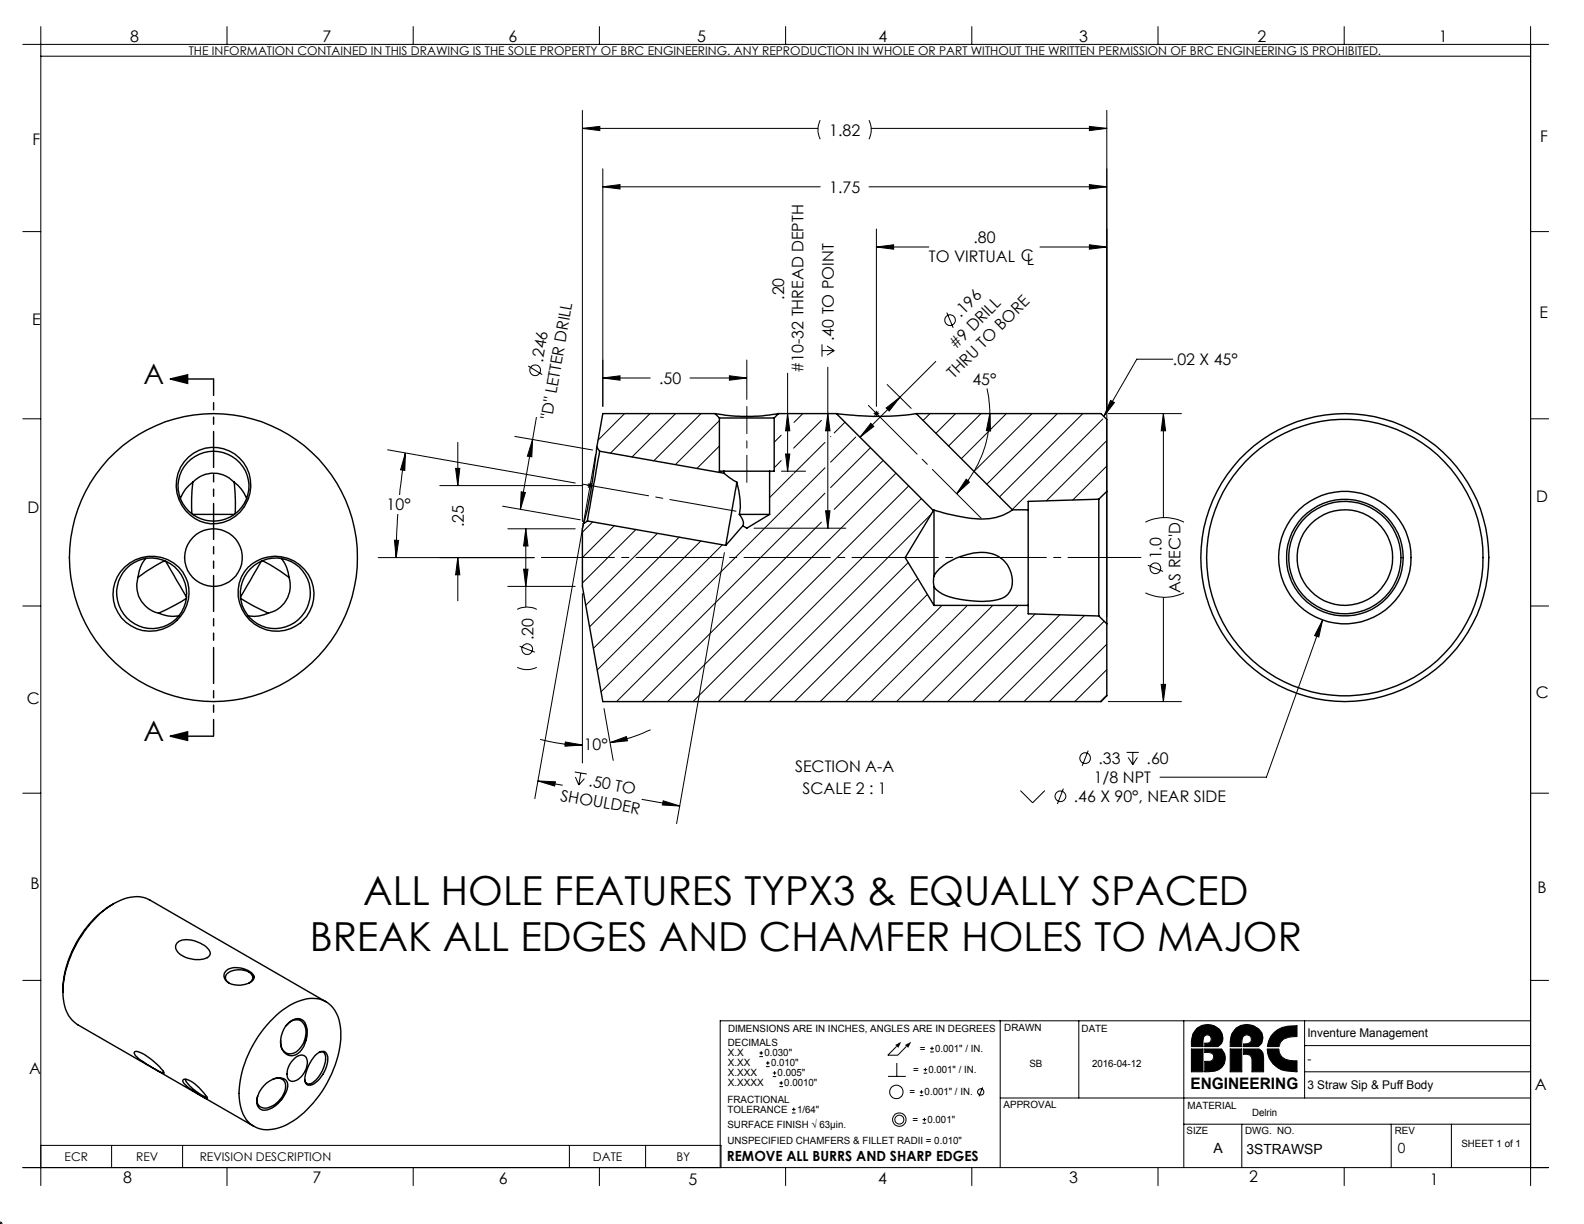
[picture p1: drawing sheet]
<svg xmlns="http://www.w3.org/2000/svg" width="279mm" height="216mm" viewBox="0 0 279 216" stroke-linecap="round" stroke-linejoin="round" font-family="sans-serif">
<g fill="none" stroke="#000" stroke-width=".25">
<path d="M30 66.9h7.6M30 66.9l3.1-.8v1.5zM105.3 78.9l-.9 6.3a40.3 40.3 0 0 1-1.5 7.2M105.3 78.9l.5 .7M105.8 79.6l-2.2 12.3M105.8 79.6l21.9 3.9M126.1 73h.4a31.7 31.7 0 0 0 10.8 0M126.1 73h-19.8l-1 5.9M126.1 73l.8 .7M126.9 73.7h9.7M126.9 73.7v9.4h.8M136.6 73.7v9.4h-.9"/>
<path d="M137.3 73h10.2M137.3 73l-.7 .7M147.5 73h.1a48.9 48.9 0 0 0 14 0M147.5 73l17.1 17.1M161.6 73l17 16.9M161.6 73h32.6l1 1v12.7M25.7 98.5a6 6 0 0 0-1.4 3.3M29 98.9l-3.1 1.9-1.6 1M29.2 99l3.7 6.3M33.3 80.6a6.7 6.7 0 0 1 9.6 .9 6.7 6.7 0 0 1-1.4 9.6 6.6 6.6 0 0 1-7.3 .2 6.6 6.6 0 0 1-3-6.7 6.5 6.5 0 0 1 2.1-4zM34 90.7h7.3M34 85.1a5 5 0 0 1 7.3 0"/>
<path d="M34 85.1a5.9 5.9 0 0 0-2.2 2.8M34 85.1l-.2 3v2.5M41.3 85.1a6.5 6.5 0 0 1 2.2 2.8M41.3 85.1l.2 3.2v2.3M46.1 99l-3.7 6.3M46.3 98.9l3.1 1.8 1.6 1.1M49.6 98.5a6 6 0 0 1 1.4 3.3M102.9 92.4l-.2 .9v10.1l3.6 20.4h87.9l1-1.1v-12.7M103.6 91.9l-.7 .5M103.6 91.9l24.4 4.3M127.7 83.5l2.3 1.6M127.7 83.1h8"/>
<path d="M127.7 83.1v.4M130 85.1a12.7 12.7 0 0 1 .4 5.6M130 85.1l-2 11.1M130.4 90.7h5.3M130.4 90.7l.7 1.4-.1 .6M131 92.7l-3 3.5M135.7 90.7l-4 2.5-.7-.5M135.7 83.1v7.6M164.6 90.1l-4.9 8.3 5 8.4M164.7 90v11.6M164.7 90l-.1 .1M178.6 89.9a8.7 8.7 0 0 1-6.3 1.6l-3.8-.6-3.8-.9"/>
<path d="M178.6 89.9h2.8M181.4 89.9v16.9M193.8 88.1v20.6M193.8 88.1l-12.4 .3v1.5M195.2 86.7v23.3M195.2 86.7l-1.4 1.4M22 100a6.6 6.6 0 0 1 7.3-1.4 6.6 6.6 0 0 1 4 6.1 6.7 6.7 0 0 1-6 6.6 6.7 6.7 0 0 1-7.3-5.3 6.6 6.6 0 0 1 2-6zM22.3 100.3a6.2 6.2 0 0 1 10.4 2.6 6.2 6.2 0 0 1-7.4 7.8 6.3 6.3 0 0 1-3-10.4zM24.3 101.8a4.9 4.9 0 0 0 3.7 6.4M28 108.2a6.3 6.3 0 0 0 3.5 .5M32.8 105.6l-2 1.2-2.8 1.4M42.4 105.6l2.3 1.3 2.6 1.3"/>
<path d="M43.7 100.1a6.8 6.8 0 0 1 9.2-.4 6.8 6.8 0 0 1 1.2 9.1 6.8 6.8 0 0 1-9.7 .9 6.8 6.8 0 0 1-.7-9.6zM44.2 100.3a6.2 6.2 0 0 1 9.9 1.5 6.2 6.2 0 0 1-4.5 9 6.2 6.2 0 0 1-6.5-3.3 6.2 6.2 0 0 1 1.1-7.2zM47.3 108.2a6.3 6.3 0 0 1-3.5 .5M51 101.8a5 5 0 0 1-3.7 6.4M164.7 103.5v3.3M164.7 101.6a9 9 0 0 1 6-3.8 6.2 6.2 0 0 1 6.5 1.2 4.8 4.8 0 0 1 .9 5.4 4.1 4.1 0 0 1-3.5 1.6 19.3 19.3 0 0 1-8.4-1.2 3.1 3.1 0 0 1-1.5-1.3M164.7 101.6l-.1 1.1 .1 .8M164.7 106.8h16.7M181.4 106.8v1.5l12.4 .4M193.8 108.7l1.4 1.3M30 129.9h7.6M30 129.9l3.1-.8v1.5z"/>
<path d="M20.1 159.4a18.8 18.8 0 0 0-9 15.5M11.1 174.9a19.8 19.8 0 0 1 9-15.5 6.4 6.4 0 0 1 6.3-.7l31.1 18M11.1 174.9a6.4 6.4 0 0 0 2.6 5.9l31.1 17.9M31.3 166.3a3.6 3.6 0 0 1 3.8 0 2.66 2.66 0 0 1 2 2 2.73 2.73 0 0 1-3 .9 3.5 3.5 0 0 1-3.1-2v-.5zM40 171.2a3.9 3.9 0 0 1 4.8 .8v.3a1.66 1.66 0 0 1-1.6 1.3 3.2 3.2 0 0 1-3.6-1 1.13 1.13 0 0 1 .4-1.4zM40.4 173.4a1.05 1.05 0 0 1-.6-1 1.05 1.05 0 0 1 .7-.9 3.5 3.5 0 0 1 3.8 .3 .98 .98 0 0 1-.4 1.6M48.7 179.1a9.5 9.5 0 0 1 7.1-3 4.9 4.9 0 0 1 4.1 4.4 16.4 16.4 0 0 1-2.2 10.5 17.7 17.7 0 0 1-7.8 7.7 5.5 5.5 0 0 1-5.7-.4 7.8 7.8 0 0 1-1.9-6.9 20.4 20.4 0 0 1 6.4-12.3zM23.7 185.6l.3-.1a9.1 9.1 0 0 1 4.4 3l.5 .8a19.9 19.9 0 0 1-4.9-3l-.3-.5zM32.3 190.5a2.07 2.07 0 0 1 2.1 .7l1.1 1a2.57 2.57 0 0 1 1 1.6l-1.7-.9a6.3 6.3 0 0 1-2.6-2.2zM32.7 190.4a5.7 5.7 0 0 0 2.8 2.7l.7 .3h.2M46.6 191.5a3.2 3.2 0 0 1 3.6-1.2 1.65 1.65 0 0 1 .2 2.4 5.3 5.3 0 0 1-3.6 3.1 1.5 1.5 0 0 1-1.5-2l.6-1.4zM48.2 190.4a1.47 1.47 0 0 1 1.7 0 1.47 1.47 0 0 1 .4 1.7 4.5 4.5 0 0 1-3.5 3.4 1.37 1.37 0 0 1-1.4-1.8v-.3"/>
<path d="M50.4 180.9a1.96 1.96 0 0 1 2.9-.6 3.6 3.6 0 0 1-.5 4.7 1.79 1.79 0 0 1-2 .9 1.79 1.79 0 0 1-1.3-1.9v-.5M51 180.3a1.69 1.69 0 0 1 2.9 .4 4.7 4.7 0 0 1-1.7 5.4 2.01 2.01 0 0 1-2.7-2.3l.1-1.1a4.4 4.4 0 0 1 1.4-2.4zM52.1 186.6a1.19 1.19 0 0 1 2 .1 3.4 3.4 0 0 1-2.5 4 1.21 1.21 0 0 1-.9-1.6 3.9 3.9 0 0 1 1.4-2.5zM55.5 186.2a1.45 1.45 0 0 1 1.9-.6 2.97 2.97 0 0 1-.1 3.2 4.3 4.3 0 0 1-2.6 2.6 .92 .92 0 0 1-.9-1.2 8.3 8.3 0 0 1 1.7-4zM56.3 185.6a.79 .79 0 0 1 .9 .1 .79 .79 0 0 1 .2 .9 5.8 5.8 0 0 1-2.5 4.5 .76 .76 0 0 1-1.1-.6"/>
<circle cx="37.6" cy="98.4" r="5.1"/>
<circle cx="37.6" cy="98.4" r="25.4"/>
<circle cx="37.7" cy="85.8" r="6.2"/>
<circle cx="237.2" cy="98.4" r="24.4"/>
<circle cx="237.2" cy="98.4" r="11.7"/>
<circle cx="237.2" cy="98.3" r="8.4"/>
<circle cx="237.2" cy="98.4" r="25.4"/>
<circle cx="237.2" cy="98.4" r="9.9"/>
<circle cx="237.2" cy="98.3" r="10.3"/>
</g>
<g fill="none" stroke="#000" stroke-width=".18">
<path d="M4 7.8h269.2M7.2 4.7v204.4M7.2 9.9h262.8M40 4.7v3.1M72.9 4.7v3.1M102.7 19.5v72.5M105.7 4.7v3.1M138.6 4.7v3.1M171.4 4.7v3.1M195.2 19.5v89.3M204.3 4.7v3.1M237.1 4.7v3.1"/>
<path d="M270 4.7v204.4M102.7 22.6l3.1-.3v.7zM102.7 22.6h41.6M106.3 32.9l3.1-.3v.7zM106.3 29.8v41.9M106.3 32.9h38.4M144.7 21.2a3.8 3.8 0 0 0 0 3.4M153.3 32.9h41.9M153.3 21.2a3.8 3.8 0 0 1 0 3.4M153.7 22.6h41.5M192.2 32.6l3 .3-3 .4zM192.2 22.3l3 .3-3 .4z"/>
<path d="M4 40.9h3.2M154.6 43.6l3-.4v.8zM154.6 40.4v31.3M154.6 43.6h9.2M167 55.1l1.1 2.7M183.4 43.6h11.8M192.2 43.2l3 .4-3 .4zM270 40.9h3.2M4 73.9h3.2M68.4 79.3l33.1 5.9M71.5 79.9l-.1 3.1-.7-.1zM71.5 79.9l-1 7.4"/>
<path d="M80.8 78v7.7M90.8 77l13.7 2.4M93.2 64.6l2.4 1.5M93.9 77.5l-.1 3.1-.8-.1zM93.9 77.5l-2.1 12.3M94.6 73.6l-.7 3.9M106.3 66.7l3.1-.4v.8zM106.3 66.7h8.4M110.2 73l-4.7 4.6M114.7 73l-7 6.9M119.2 73l-7.7 7.6M121.7 66.7h10"/>
<path d="M123.6 73l-8.3 8.3M126.9 78.7l-4 3.9M126.9 74.2l-7.8 7.8M128.7 66.3l3 .4-3 .4zM131.7 63.5v6.9M137.8 76.8l-1.2 1.2M138.9 73l.4 3h-.7zM138.9 65.8v17.3M141.6 73l-1.5 1.5M144.9 74.2l-4.9 4.9M145 60.7v2.2M145 61.8h2.1"/>
<path d="M145.5 78l-5.4 5.5M145.9 61l1.2 .8M146 73l.4 3h-.8zM146 64.8v28.4M146.5 77h.1M147.1 61.8l-1.2 .9M149 74.5l-1.9 1.9M151 77.1l-4.5 4.4M153.6 79l-7.1 7M153.6 74.7l.5 .5-2.4 1.9zM154.1 73h1M154.2 72.6l.7 .7"/>
<path d="M154.6 72.5v.9M154.9 72.6l-.7 .7M156.3 72l2.4-1.9-1.9 2.4zM156.5 67.8l4.2 4.2M164 73l-1.2 1.2M165.1 63.7l-13.4 13.4M168.6 73l-3.5 3.4M173 73l-5.7 5.7M174.1 68.5l.3 1.7 .2 2.8M174.6 73l.1 3h-.7zM174.6 73a20 20 0 0 1-5.9 14.1M177.5 73l-7.9 7.9"/>
<path d="M182 73l-10.2 10.1M186.5 73l-12.4 12.4M191 73l-14.7 14.6M194.5 73.9l-16 16M195.2 77.7l-10.6 10.6M195.5 73h12.9M195.9 70.6l.7 .4-1.9 2.4zM205.2 73l.4 3h-.8zM205.2 73v18.3M206.9 63.4h-6.4l-5.8 10M270 73.9h3.2M66.7 98.4h27.5"/>
<path d="M69.6 95.3h.7l-.4 3.1zM70.2 90.7l-.3 7.7M77.6 85.7h25.2M80.4 82.6h.7l-.3 3.1zM80.8 98.4v7.6M80.8 98.4l.3 3h-.7zM88.7 89.3l13.6 2.4M89.6 93.3h11.9M91.9 86.7l.8 .2-.9 2.9zM92.7 93.3v13.8M92.7 93.3l.4 3h-.7zM103.6 85.7h1"/>
<path d="M103.7 85.3l.7 .7M104.1 85.2v.9M104.4 85.3l-.7 .7M104.5 92.1l-1.8 1.8M105.1 80.2l-10.8 60.7M108.3 92.7l-5.6 5.7M112.1 93.4l-9.4 9.4M116 94.1l-12.7 12.7M119.8 94.8l-15.8 15.8M123.6 95.4l-18.9 19M127 83.1l-.2 .2M127.4 96.1l-22.1 22.1"/>
<path d="M127.8 97.5l-8.5 47.8M133 93.2h16.2M135.9 83.1l-.2 .2M137.8 81.2l-1.2 1.3M137.8 83.1h4.3M138.6 80.1h.7l-.4 3zM139.9 83.6l-4.2 4.2M144.9 92.1l-31.7 31.7M145.5 82.5l-39.5 39.5M145.5 87l-36.7 36.8M145.6 90.1h.8l-.4 3.1zM155.8 81.2l-8.7 8.7"/>
<path d="M158 83.5l-40.2 40.3M160.2 99.2l-24.5 24.6M160.3 85.7l-38.1 38.1M162.5 87.9l-35.8 35.9M164.3 90.7l-33.1 33.1M170.4 84.5l.6 .6-2.3 2zM195.2 82.2l-6 6M202 92.1a7.5 7.5 0 0 1 6.8 0M202.5 99.7l2.6 1.1M4 106.9h3.2M89.6 103.4h11.9M91.2 117.7a4 4 0 0 0 3.5 0"/>
<path d="M91.2 107.5a3.7 3.7 0 0 1 3.5 0M91.7 114l2.6 1M92.4 100.4h.7l-.4 3zM102.7 104.7v29.9M161.9 102.1l-21.7 21.7M163.6 104.8l-18.9 19M166.2 106.8l-17 17M170.6 106.8l-16.9 17M175.1 106.8l-16.9 17M179.6 106.8l-16.9 17M182.6 108.3l-15.5 15.5M186.9 108.4l-15.3 15.4"/>
<path d="M191.3 108.5l-15.2 15.3M194.8 109.6l-14.2 14.2M195.2 113.6l-10.1 10.2M195.2 118.1l-5.6 5.7M202 104.6a7.5 7.5 0 0 0 6.8 0M205.2 105.4v18.4M233.3 109.4l-.7 3-.7-.3zM233.3 109.4l-9.9 27.7h-18.8M270 106.9h3.2M4 139.9h3.2M94.9 137.8l3.1 .1-.2 .7zM94.9 137.8l4.3 .7"/>
<path d="M95.3 130.4a28.6 28.6 0 0 0 7.4 1M99.7 130.9l3 .5-3 .2zM101.4 136.2l2.1 .3M101.5 137.1l.6 1.4M102.4 136.3l-.3 2.2M103.1 137.3l-1 1.2M106.5 125l1.7 9.1M107.6 131l2.9-1.1 .2 .8zM114.8 128.7a27 27 0 0 1-7.2 2.3M180 139.5l2.1 2.1 2.2-2.1M187.6 139.1l-1.1 2.7M191.9 132.4l-1 2.7"/>
<path d="M195.2 122.6l-1.1 1.2M195.5 123.8h12.9M198.7 132.7h2.2M199 133.6l.8 1.3M199.8 132.7v2.2M200.6 133.6l-.8 1.3M204.8 120.7h.8l-.4 3.1zM270 139.9h3.2M113.2 141l6.7 1.2M117 141.3l2.9 .9-3.1-.2zM4 172.9h3.2M270 172.9h3.2"/>
<path d="M133.9 186.4h.7M133.9 185.7h.7M134.3 185.4v.7M135.1 188.1h.6M135.1 187.5h.6M135.4 187.2v.6M136.3 189.9h.6M136.3 189.3h.6M136.6 188.9v.7M137.5 191.7h.6M137.5 191h.6M137.8 190.7v.6"/>
<path d="M139.7 196.3h.6M139.7 195.7h.6M140 195.4v.6M156.6 189.9h3.2M158.2 184.6l-1.6 1.5h1.8l1.5-1.5M158.2 187.5v2.4M162.2 193.3h.6M162.2 192.6h.6M162.5 192.3v.6M162.7 198.1h.7M162.7 197.5h.7M162.9 189.3h.6"/>
<path d="M162.9 188.7h.6M163.1 197.2v.6M163.2 188.3v.7M164.1 185.6h.6M164.1 184.9h.6M164.4 184.6v.6M173.3 191.8l-.6 1.6M176.4 180.1v25.9M176.4 193.7h93.6M190.3 180.1v13.6M208.8 180.1v25.9M208.8 198.3h61.2"/>
<path d="M210.1 185h2.1v4.1h-2.1zM211.1 181.4a2.69 2.69 0 0 1 3.1-.5 2.69 2.69 0 0 1 1.5 2.7l-.3 .5-.6 .5h-2.3v-.6h.6l.4-.2 .2-.5-.2-.6-.5-.2-.4 .1-.3 .4-.1 1.6h-2.1v-.9l.3-1.3zM212.5 185h3a2.3 2.3 0 0 1 .6 2.4 2.3 2.3 0 0 1-1.9 1.5l-1.7 .2v-1.9h1l.4-.2 .2-.6-.1-.3-.3-.3-1.2-.2zM217 185h2v4.1h-2zM218 181.4a3.1 3.1 0 0 1 4.6 .8l.2 .9-.3 .9-.5 .6h-2.6v-.5a1.44 1.44 0 0 0 1.3-.4v-.7l-.2-.3-.5-.2-.5 .1-.3 .4-.2 1.6h-2v-.9l.2-1.3zM219 198.3v7.7M219.4 185h2.7l.4 .3 .3 .5 .1 .8v2.5h-2.1v-2a1.08 1.08 0 0 0-1.4-1.2zM223.5 185h2.1a1.98 1.98 0 0 0 1.9 2l1.3 .1v2a4.5 4.5 0 0 1-5.2-3.2zM224.8 182.1a4.9 4.9 0 0 1 4-1.2v1.9a5.3 5.3 0 0 0-2.4 .5l-.6 .6-.2 .7h-2l.2-1 .4-.9zM230.1 180.1v13.6M230.1 184.4h39.9M230.1 189.1h39.9"/>
<path d="M245.4 198.3v7.7M256 198.3v7.7M270 180.1h-143v25.9M-.1 215.9h.6M0 215.8v.1M0 215.4v.5M.4 215.5l-.4 .4M4 206h269.2M7.2 202h120v4M19.7 202v4M32.2 202v4M40 206v3.1"/>
<path d="M72.9 206v3.1M100.4 202v4M105.7 206v3.1M113.9 202v4M138.6 206v3.1M171.4 206v3.1M204.3 206v3.1M237.1 206v3.1"/>
<circle cx="167.6" cy="56.5" r=".94"/>
<circle cx="94.4" cy="65.3" r=".94"/>
<circle cx="93" cy="114.5" r=".95"/>
<circle cx="203.8" cy="100.3" r=".95"/>
<circle cx="191.4" cy="133.7" r=".93"/>
<circle cx="187.1" cy="140.5" r=".94"/>
<circle cx="158.1" cy="192.6" r="1.18"/>
<circle cx="158.6" cy="197.5" r="1.18"/>
<circle cx="158.6" cy="197.5" r=".78"/>
<circle cx="173" cy="192.6" r=".55"/>
</g>
<g fill="#000">
<path d="M192.2 22.3l3 .3-3 .4zM102.7 22.6l3.1-.3v.7z"/>
<path d="M154.6 43.6l3-.4v.8zM192.2 43.2l3 .4-3 .4z"/>
<path d="M30 66.9l3.1-.8v1.5zM30 129.9l3.1-.8v1.5z"/>
<path d="M93.9 77.5l-.1 3.1-.8-.1zM91.9 86.7l.8 .2-.9 2.9z"/>
<path d="M106.3 66.7l3.1-.4v.8zM128.7 66.3l3 .4-3 .4z"/>
<path d="M153.6 74.7l.5 .5-2.4 1.9zM156.3 72l2.4-1.9-1.9 2.4z"/>
<path d="M80.4 82.6h.7l-.3 3.1zM80.8 98.4l.3 3h-.7z"/>
<path d="M92.7 93.3l.4 3h-.7zM92.4 100.4h.7l-.4 3zM205.2 73l.4 3h-.8zM204.8 120.7h.8l-.4 3.1z"/>
<path d="M138.6 80.1h.7l-.4 3zM138.9 73l.4 3h-.7zM145.6 90.1h.8l-.4 3.1zM146 73l.4 3h-.8z"/>
<path d="M170.4 84.5l.6 .6-2.3 2zM174.6 73l.1 3h-.7zM71.5 79.9l-.1 3.1-.7-.1zM69.6 95.3h.7l-.4 3.1zM99.7 130.9l3 .5-3 .2zM107.6 131l2.9-1.1 .2 .8zM106.3 32.9l3.1-.3v.7zM192.2 32.6l3 .3-3 .4zM195.9 70.6l.7 .4-1.9 2.4zM233.3 109.4l-1.4 2.7 .7 .3z"/>
<path d="M117 141.3l2.9 .9-3.1-.2zM94.9 137.8l3.1 .1-.2 .7z"/>
<path d="M157.9 184.3l.6 .5 .5-1zM159.6 184.3l.6 .5 .5-1z"/>
</g>
<path d="M210.9 181.6l-.6 1-.2 2h2.1v-1.3a.74 .74 0 0 1 .8-.8 .74 .74 0 0 1 .7 .9 .74 .74 0 0 1-.9 .6h-.3v.6h2.3a1.97 1.97 0 0 0-.1-3.4 3.1 3.1 0 0 0-3.8 .4zM210.1 185v4.1h2.1v-4.1zM212.5 185v.6h.8l.5 .2a.79 .79 0 0 1 .2 1 .79 .79 0 0 1-.9 .4h-.6v1.9h.5a2.79 2.79 0 0 0 2.8-1.2 2.31 2.31 0 0 0-.3-2.9zM217.7 181.6l-.6 1.2-.1 1.8h2v-.9a.9 .9 0 0 1 .5-1.1 .9 .9 0 0 1 1.2 .4v.3a.88 .88 0 0 1-1 .8h-.3v.5h2.6a1.98 1.98 0 0 0-.5-3.5 3.1 3.1 0 0 0-3.8 .5zM217 185v4.1h2v-4.1zM219.4 185v.9a1.55 1.55 0 0 1 1.3 .4l.1 .4v2.4h2.1v-2.5a1.48 1.48 0 0 0-.8-1.6zM223.5 185a4.1 4.1 0 0 0 4.4 4l.9 .1v-2h-.2a2.52 2.52 0 0 1-3-1.6v-.5zM224.5 182.4l-.6 .9-.3 1.3h2a2.18 2.18 0 0 1 2.3-1.8h.9v-1.9a5 5 0 0 0-4.3 1.5z" fill-rule="evenodd" fill="#000"/>
<path d="M129.8 90.2l-27.1-4.8" fill="none" stroke="#000" stroke-width=".18" stroke-dasharray="15.2 1.3 1.3 1.3" stroke-dashoffset="3.4"/>
<path d="M131.7 71.7v13.4" fill="none" stroke="#000" stroke-width=".18" stroke-dasharray="15.2 1.3 1.3 1.3" stroke-dashoffset="10.4"/>
<path d="M153.2 71.5l19.9 19.9" fill="none" stroke="#000" stroke-width=".18" stroke-dasharray="15.2 1.3 1.3 1.3" stroke-dashoffset="3.1"/>
<path d="M95.5 98.3h105.8" fill="none" stroke="#000" stroke-width=".18" stroke-dasharray="15.2 1.3 1.3 1.3" stroke-dashoffset="2.4"/>
<path d="M37.7 66.8v63" fill="none" stroke="#000" stroke-width=".25" stroke-dasharray="6.3 1.3 1.3 1.3 1.3 1.3" stroke-dashoffset="3.4"/>
<g font-size="7.1">
<text x="64.1" y="159.6">ALL HOLE FEATURES TYPX3 &amp; EQUALLY SPACED</text>
<text x="54.6" y="167.7">BREAK ALL EDGES AND CHAMFER HOLES TO MAJOR</text>
</g>
<g font-size="4.9">
<text x="25.3" y="67.7">A</text>
<text x="25.3" y="130.7">A</text>
</g>
<g font-size="2.8">
<text x="23" y="7.4">8</text>
<text x="56.9" y="7.4">7</text>
<text x="89.7" y="7.4">6</text>
<text x="122.9" y="7.4">5</text>
<text x="155" y="7.4">4</text>
<text x="190.4" y="7.4">3</text>
<text x="221.8" y="7.4">2</text>
<text x="253.8" y="7.4">1</text>
<text x="146.3" y="23.9">1.82</text>
<text x="5.7" y="25.7">F</text>
<text x="271.6" y="25.1">F</text>
<text x="146.3" y="34">1.75</text>
<text x="163.8" y="46.3">TO VIRTUAL CL</text>
<text x="171.7" y="42.9">.80</text>
<text x="138.3" y="52.9" transform="rotate(-90 138.3 52.9)">.20</text>
<text x="5.7" y="57.4">E</text>
<text x="169.5" y="56.1" transform="rotate(-45 169.5 56.1)">.196</text>
<text x="271.6" y="56.1">E</text>
<text x="95.7" y="63.9" transform="rotate(-80 95.7 63.9)">.246</text>
<text x="141.7" y="65.8" transform="rotate(-90 141.7 65.8)">#10-32 THREAD DEPTH</text>
<text x="147.1" y="60.2" transform="rotate(-90 147.1 60.2)">.40 TO POINT</text>
<text x="168.6" y="61.7" transform="rotate(-45 168.6 61.7)">#9 DRILL</text>
<text x="206.9" y="64.4">.02 X 45°</text>
<text x="116.3" y="67.7">.50</text>
<text x="168.2" y="66.9" transform="rotate(-45 168.2 66.9)">THRU TO BORE</text>
<text x="171.5" y="67.9">45°</text>
<text x="97.4" y="74.1" transform="rotate(-80 97.4 74.1)">&quot;D&quot; LETTER DRILL</text>
<text x="271" y="88.6">D</text>
<text x="4.8" y="90.4">D</text>
<text x="68.2" y="90">10°</text>
<text x="81.8" y="93" transform="rotate(-90 81.8 93)">.25</text>
<text x="204.9" y="98.7" transform="rotate(-90 204.9 98.7)">1.0</text>
<text x="208.2" y="104.5" transform="rotate(-90 208.2 104.5)">AS REC'D</text>
<text x="94.1" y="112.9" transform="rotate(-90 94.1 112.9)">.20</text>
<text x="4.7" y="124.2">C</text>
<text x="270.9" y="123.1">C</text>
<text x="103" y="132.4">10°</text>
<text x="140.2" y="136.3">SECTION A-A</text>
<text x="193.8" y="134.8">.33</text>
<text x="202.3" y="134.8">.60</text>
<text x="98.7" y="141.2" transform="rotate(10 98.7 141.2)">SHOULDER</text>
<text x="103.7" y="138.7" transform="rotate(10 103.7 138.7)">.50 TO</text>
<text x="141.6" y="140.1">SCALE 2 : 1</text>
<text x="189.4" y="141.5">.46 X 90°, NEAR SIDE</text>
<text x="192.9" y="138.1">1/8 NPT</text>
<text x="5.4" y="156.8">B</text>
<text x="271.2" y="157.6">B</text>
<text x="5.2" y="189.4">A</text>
<text x="210" y="192">ENGINEERING</text>
<text x="270.8" y="192.2">A</text>
<text x="21.7" y="208.7">8</text>
<text x="55.1" y="208.7">7</text>
<text x="88" y="208.9">6</text>
<text x="121.5" y="208.9">5</text>
<text x="154.9" y="208.8">4</text>
<text x="188.6" y="208.7">3</text>
<text x="220.3" y="208.5">2</text>
<text x="252.2" y="209">1</text>
</g>
<g font-size="2.5">
<text x="214.1" y="203.3">A</text>
<text x="219.9" y="203.5">3STRAWSP</text>
<text x="246.6" y="203.3">0</text>
<text x="128.2" y="204.8">REMOVE ALL BURRS AND SHARP EDGES</text>
</g>
<g font-size="2.1">
<text x="33.3" y="9.6">THE INFORMATION CONTAINED IN THIS DRAWING IS THE SOLE PROPERTY OF BRC ENGINEERING. ANY REPRODUCTION IN WHOLE OR PART WITHOUT THE WRITTEN PERMISSION OF BRC ENGINEERING IS PROHIBITED.</text>
<text x="230.6" y="183">Inventure Management</text>
<text x="230.6" y="187.5">-</text>
<text x="230.6" y="192">3 Straw Sip &amp; Puff Body</text>
<text x="11.4" y="204.8">ECR</text>
<text x="24" y="204.8">REV</text>
<text x="35.2" y="204.8">REVISION DESCRIPTION</text>
<text x="104.6" y="204.8">DATE</text>
<text x="119.3" y="204.8">BY</text>
</g>
<g font-size="1.8">
<text x="128.4" y="184.5">DECIMALS</text>
<text x="128.4" y="182">DIMENSIONS ARE IN INCHES, ANGLES ARE IN DEGREES</text>
<text x="162.3" y="185.5">=</text>
<text x="164.9" y="185.5">0.001&quot; / IN.</text>
<text x="177.1" y="181.9">DRAWN</text>
<text x="190.8" y="181.9">DATE</text>
<text x="128.4" y="189.8">X.XXX</text>
<text x="128.4" y="191.6">X.XXXX</text>
<text x="128.4" y="186.3">X.X</text>
<text x="128.4" y="188.1">X.XX</text>
<text x="134.8" y="186.3">0.030&quot;</text>
<text x="136" y="188.1">0.010&quot;</text>
<text x="137.2" y="189.8">0.005&quot;</text>
<text x="138.3" y="191.6">0.0010&quot;</text>
<text x="161.1" y="189.3">=</text>
<text x="163.8" y="189.3">0.001&quot; / IN.</text>
<text x="181.6" y="188.1">SB</text>
<text x="192.6" y="188.1">2016-04-12</text>
<text x="128.3" y="194.5">FRACTIONAL</text>
<text x="128.3" y="196.3">TOLERANCE</text>
<text x="140.6" y="196.3">1/64&quot;</text>
<text x="160.4" y="193.2">=</text>
<text x="163.1" y="193.2">0.001&quot; / IN.</text>
<text x="177" y="195.4">APPROVAL</text>
<text x="209.5" y="195.5">MATERIAL</text>
<text x="220.8" y="196.8">Delrin</text>
<text x="128.3" y="199">SURFACE FINISH √ 63µin.</text>
<text x="128.3" y="201.7">UNSPECIFIED CHAMFERS &amp; FILLET RADII = 0.010&quot;</text>
<text x="160.9" y="198.1">=</text>
<text x="163.6" y="198.1">0.001&quot;</text>
<text x="209.3" y="200.1">SIZE</text>
<text x="219.6" y="200">DWG. NO.</text>
<text x="246" y="200.1">REV</text>
<text x="257.8" y="202.4">SHEET 1 of 1</text>
</g>
</svg>
